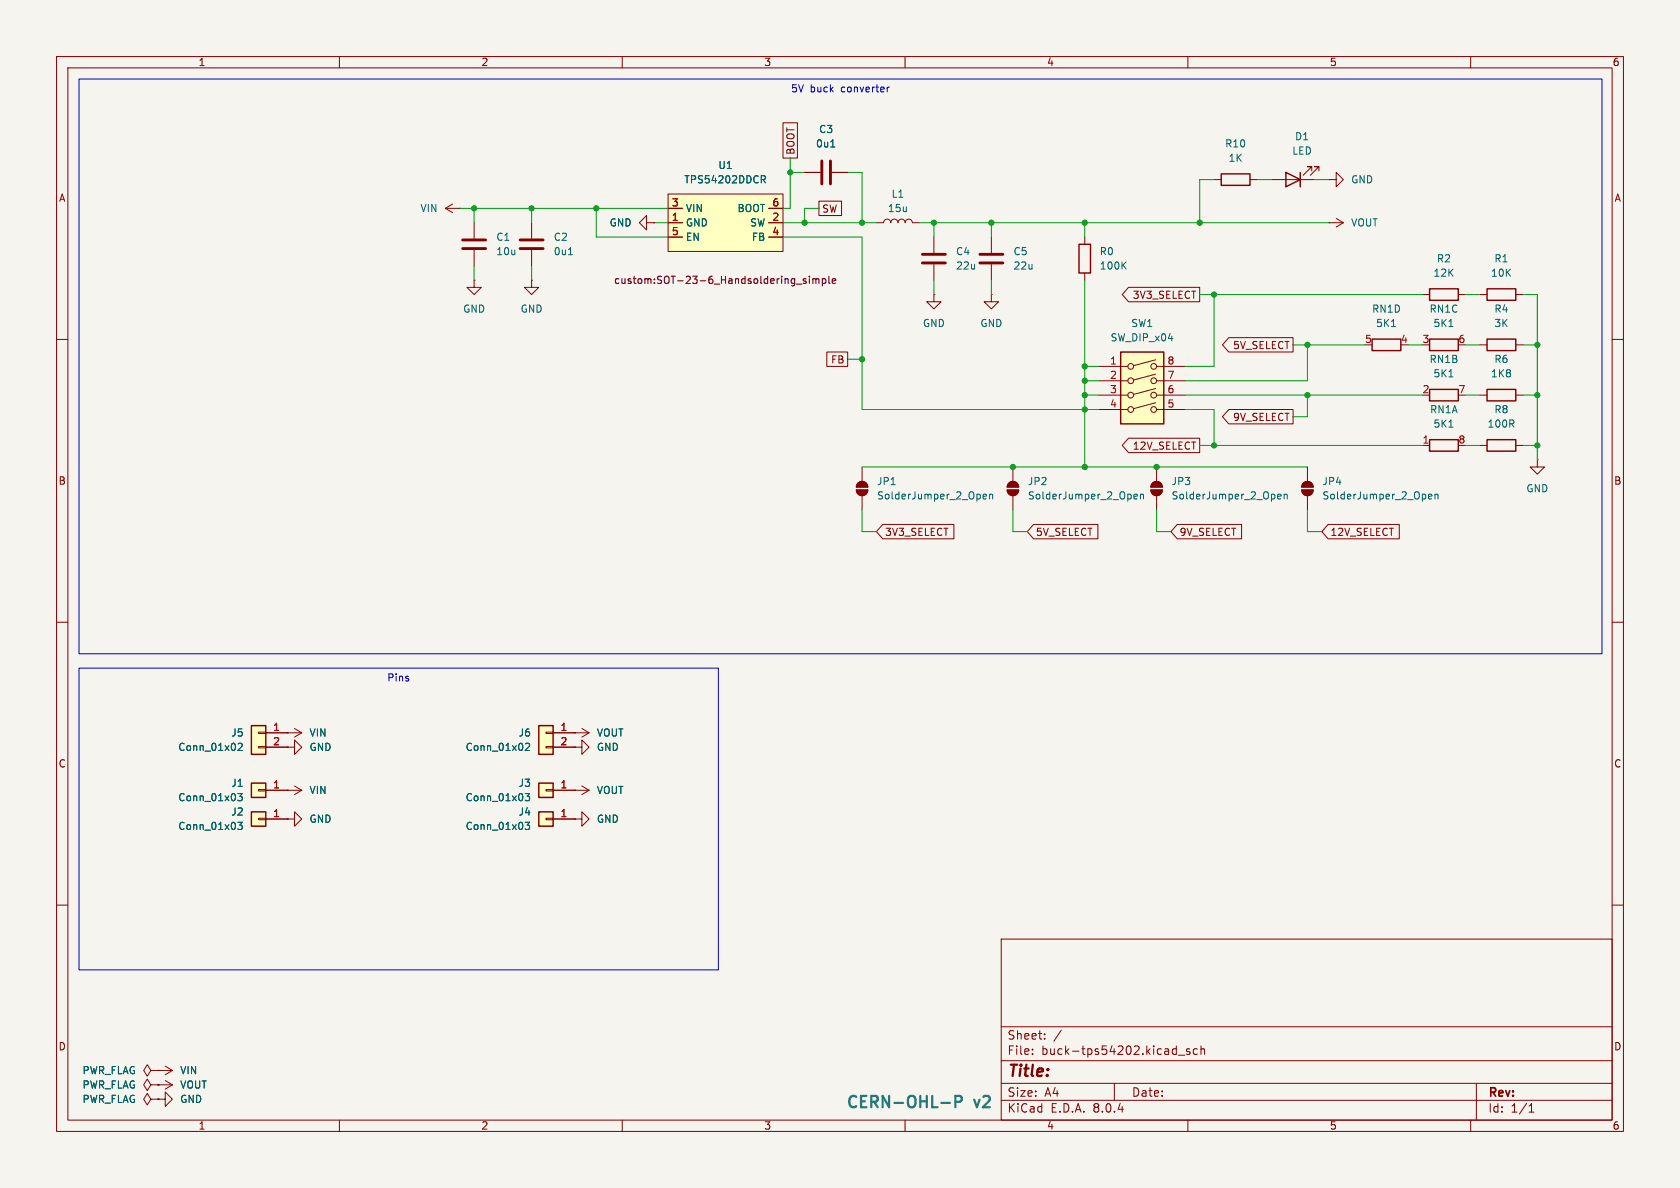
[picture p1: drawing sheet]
<svg xmlns="http://www.w3.org/2000/svg" width="297mm" height="210mm" viewBox="0 0 297 210" stroke-linecap="round" stroke-linejoin="round" font-family="sans-serif">
<path d="M0 0h297v210h-297z" fill="#f5f4ef" stroke="#f5f4ef" stroke-width=".18"/>
<g fill="none" stroke="#840000" stroke-width=".18">
<path d="M10 10h277v190h-277zM12 12h273v186h-273zM60 10v2M110 10v2M160 10v2M210 10v2M260 10v2M234.9 39.4h.1M234.9 39.4h2.6M236.2 38.6l1.3 .8M237.5 39.4l-1.3 .7M10 60h2"/>
<path d="M285 60h2M10 110h2M285 110h2M10 160h2M285 160h2M177 166h108v32h-108zM60 198v2M110 198v2M160 198v2M177 194.5h108M177 191.5h108M177 187.5h108"/>
<path d="M177 181.5h108M182.5 186.3v.1M182.5 185.5v.1M184.7 183.6v.1M184.7 182.8v.1M187.6 182.1l-1.3 2M197 191.5v3M208.3 186.5h1.2M210 198v2M210.3 185.5l-.3-.1-.3 .2 .1 .2 .5 .2v.3h-.6M211.7 185.5l-.5-.1-.2 .3v.4l.1 .2h.6M212.3 185.5l.2-.1 .4 .1 .1 .9"/>
<path d="M212.3 184.9v1.5M260 198v2M261 191.5v6.5M270.3 196.6h.9M270.3 195.5l.4-.4v1.5"/>
</g>
<path d="M118.1 34.3h20.3v10.2h-20.3z" fill="#ffffc2"/>
<g fill="none" stroke="#840000" stroke-width=".18">
<path d="M94 39.4v2.8M114.3 39.4v-1.3l-1.3 1.3 1.3 1.2v-1.2h1.3M115.6 39.4h.1M118.1 34.3h20.3v10.2h-20.3zM118.1 39.4h2.5M118.1 36.8h2.5M135.9 39.4h2.5M135.9 36.8h2.5M142.2 30.5h2.8M147.1 30.5h2.8M154.9 39.4h1.3a.64 .64 0 0 1 .6-.7 .64 .64 0 0 1 .7 .7 .64 .64 0 0 1 .6-.7 .64 .64 0 0 1 .6 .7 .64 .64 0 0 1 .7-.7 .64 .64 0 0 1 .6 .7 .64 .64 0 0 1 .7-.7 .64 .64 0 0 1 .6 .7h1.3M214.6 31.8h1.3"/>
<path d="M221 31.8h1.2M224.8 31.8h7.6M231.9 30.2v-.7h-.8h.8l-1.5 1.5M233.2 30.2v-.7h-.8h.8l-1.6 1.5M234.9 31.8h1.3v-1.3l1.3 1.3-1.3 1.2v-1.2M234.9 31.8h.1M83.8 49.5v1.3h1.3l-1.3 1.3-1.3-1.3h1.3M83.8 49.5h.1M94 49.5v1.3h1.2l-1.2 1.3-1.3-1.3h1.3M94 49.5h.1M94 44.2v2.8M118.1 41.9h2.5"/>
<path d="M135.9 41.9h2.5M165.1 52.1v1.2h1.3l-1.3 1.3-1.3-1.3h1.3M165.1 52.1h.1M165.1 41.9v2.8M165.1 46.7v2.8M175.3 52.1v1.2h1.2l-1.2 1.3-1.3-1.3h1.3M175.3 52.1h.1M175.3 41.9v2.8M175.3 46.7v2.8M191.8 41.9v1.3M191.8 48.3v1.2M251.5 52.1h1.2"/>
<path d="M257.8 52.1h1.3M261.6 52.1h1.3M268 52.1h1.2M251.5 78.7h1.2M261.6 69.9h1.3M261.6 61h1.3M261.6 78.7h1.3M268 69.9h1.2M268 61h1.2M268 78.7h1.2M151.4 86.6h2a1.02 1.02 0 0 1-1 1 1.02 1.02 0 0 1-1-1zM151.7 85.4a1.02 1.02 0 0 1 1.1-.2 1.02 1.02 0 0 1 .6 .9h-2z"/>
<path d="M152.4 82.6v2.5M152.4 87.6v2.6M178.1 86.6h2a1.02 1.02 0 0 1-1 1 1.02 1.02 0 0 1-1-1zM178.3 85.4a1.02 1.02 0 0 1 1.2-.2 1.02 1.02 0 0 1 .6 .9h-2zM179.1 82.6v2.5M179.1 87.6v2.6M230.1 86.6h2.1a1.02 1.02 0 0 1-1.1 1 1.02 1.02 0 0 1-1-1zM230.4 85.4a1.02 1.02 0 0 1 1.1-.2 1.02 1.02 0 0 1 .7 .9h-2.1zM231.1 82.6v2.5M231.1 87.6v2.6M271.8 81.3v1.3h1.2l-1.2 1.2-1.3-1.2h1.3M271.8 81.3h.1"/>
<path d="M50.8 139.7h.1M50.8 139.7h2.5M52.1 138.9l1.2 .8M53.3 139.7l-1.2 .8"/>
</g>
<g fill="none" stroke="#006464" stroke-width=".18">
<path d="M134.6 31.1h.5l.2 .2-.1 .4h-.6M134.9 31.7l.4 .6M146.9 26h.7M100.5 45h.7M198.5 46.8l.6 .8M199.1 46.3l-.7 .7M246 57.7h.7M256.1 57.7h.8M256.1 66.6h.8M256.1 75.5h.8M173.8 87.8l.6-.1-.1-.3h-.3l-.2 .1 .1 .6h.4M174.9 87.5l.2-.1h.3l.1 .8"/>
<path d="M174.9 87.4v.8M200.5 87.8l.6-.1-.1-.3h-.4l-.1 .1v.6h.5M201.6 87.5l.2-.1h.3l.1 .8M201.6 87.4v.8M252.5 87.8l.6-.1v-.3h-.4l-.2 .1 .1 .6h.5M253.7 87.5l.2-.1h.3v.8M253.7 87.4v.8"/>
</g>
<path d="M140.8 50.2h1M142.5 49.3h-.3l-.2 .1 .1 .2 .4 .1v.3h-.5M143.1 48.8v.2M143.1 49.3v.8M143.7 49.4l.4-.1 .1 .1M143.7 49.3v.8M144.2 49.4l.2-.1h.3l.1 .8M144.2 49.4v.7M145.4 49.3h.3l.3 .2-.1 .5h-.5M145.4 49.3v1.2M146.5 48.8v1.1l.2 .2M147.1 49.7l.6-.1v-.3h-.4l-.2 .1 .1 .6h.5" fill="none" stroke="#840084" stroke-width=".18"/>
<path d="M145.3 28.4v4.1M146.8 28.4v4.1M91.9 43.9h4.1M91.9 42.4h4.1M163.1 46.5h4M163.1 45h4M173.2 46.5h4.1M173.2 45h4.1" fill="none" stroke="#840000" stroke-width=".51"/>
<g fill="#840000" stroke="#840000" stroke-width=".18">
<path d="M151.4 86.6h2a1.02 1.02 0 0 1-1 1 1.02 1.02 0 0 1-1-1z"/>
<path d="M151.7 85.4a1.02 1.02 0 0 1 1.1-.2 1.02 1.02 0 0 1 .6 .9h-2z"/>
<path d="M178.1 86.6h2a1.02 1.02 0 0 1-1 1 1.02 1.02 0 0 1-1-1z"/>
<path d="M178.3 85.4a1.02 1.02 0 0 1 1.2-.2 1.02 1.02 0 0 1 .6 .9h-2z"/>
<path d="M230.1 86.6h2.1a1.02 1.02 0 0 1-1.1 1 1.02 1.02 0 0 1-1-1z"/>
<path d="M230.4 85.4a1.02 1.02 0 0 1 1.1-.2 1.02 1.02 0 0 1 .7 .9h-2.1z"/>
</g>
<g fill="none" stroke="#840000" stroke-width=".25">
<path d="M215.9 30.7h5.1v2.1h-5.1zM227.3 30.5l2.6 1.3-2.6 1.2zM229.9 30.5v2.5M190.8 43.2h2v5.1h-2zM242.6 59.9h5v2.1h-5zM252.7 51.1h5.1v2h-5.1zM252.7 59.9h5.1v2.1h-5.1zM262.9 51.1h5.1v2h-5.1zM262.9 59.9h5.1v2.1h-5.1zM252.7 68.8h5.1v2.1h-5.1zM252.7 77.7h5.1v2.1h-5.1zM262.9 68.8h5.1v2.1h-5.1z"/>
<path d="M262.9 77.7h5.1v2.1h-5.1z"/>
</g>
<path d="M198.1 62.2h7.6v12.7h-7.6z" fill="#ffffc2"/>
<g fill="none" stroke="#840000" stroke-width=".18">
<path d="M78.7 36.8l1.3 .8M78.7 36.8h2.6M80 36.1l-1.3 .7M81.3 36.8h.1M83.8 39.4v2.8M83.8 44.2v2.8M194.3 64.8h5.1M194.3 67.3h5.1M194.3 69.9h5.1M194.3 72.4h5.1M204.3 71.2l-3.9 1M204.3 68.7l-3.9 1"/>
<path d="M204.3 66.1l-3.9 1.1M204.3 63.6l-3.9 1M204.5 64.8h5M204.5 67.3h5M204.5 69.9h5M204.5 72.4h5M203.5 86.6h2a1.02 1.02 0 0 1-1 1 1.02 1.02 0 0 1-1-1zM203.7 85.4a1.02 1.02 0 0 1 1.2-.2 1.02 1.02 0 0 1 .6 .9h-2zM204.5 82.6v2.5M204.5 87.6v2.6M101.6 129.5h.1M101.6 132.1h1.3v1.3l1.2-1.3-1.2-1.3v1.3"/>
<path d="M101.6 132.1h.1M101.6 129.5h2.5M102.9 128.8l1.2 .7M104.1 129.5l-1.2 .8M101.6 144.8h1.3v1.3l1.2-1.3-1.2-1.3v1.3M101.6 144.8h.1"/>
<circle cx="199.9" cy="69.9" r=".51"/>
<circle cx="199.9" cy="72.4" r=".51"/>
<circle cx="199.9" cy="64.8" r=".51"/>
<circle cx="199.9" cy="67.3" r=".51"/>
<circle cx="204" cy="69.9" r=".51"/>
<circle cx="204" cy="72.4" r=".51"/>
<circle cx="204" cy="64.8" r=".51"/>
<circle cx="204" cy="67.3" r=".51"/>
</g>
<path d="M198.1 62.2h7.6v12.7h-7.6z" fill="none" stroke="#840000" stroke-width=".25"/>
<g fill="#840000" stroke="#840000" stroke-width=".18">
<path d="M203.5 86.6h2a1.02 1.02 0 0 1-1 1 1.02 1.02 0 0 1-1-1z"/>
<path d="M203.7 85.4a1.02 1.02 0 0 1 1.2-.2 1.02 1.02 0 0 1 .6 .9h-2z"/>
</g>
<path d="M225.9 87.8l.6-.1-.1-.3h-.4l-.1 .1v.6h.5M227 87.5l.2-.1h.3l.1 .8M227 87.4v.8" fill="none" stroke="#006464" stroke-width=".18"/>
<path d="M81.8 43.9h4.1M81.8 42.4h4.1" fill="none" stroke="#840000" stroke-width=".51"/>
<path d="M95.2 143.5h2.6v2.6h-2.6z" fill="#ffffc2"/>
<path d="M101.6 139.7h.1M101.6 139.7h2.5M102.9 138.9l1.2 .8M104.1 139.7l-1.2 .8M96.5 144.7h1.3v.2h-1.3zM97.8 144.8h3.8" fill="none" stroke="#840000" stroke-width=".18"/>
<path d="M95.2 143.5h2.6v2.6h-2.6z" fill="none" stroke="#840000" stroke-width=".25"/>
<path d="M92.8 145.4h.8l-.4 .4 .4 .2v.5l-.2 .1-.6-.1" fill="none" stroke="#006464" stroke-width=".18"/>
<path d="M95.2 138.4h2.6v2.6h-2.6z" fill="#ffffc2"/>
<path d="M96.5 139.6h1.3v.2h-1.3zM97.8 139.7h3.8" fill="none" stroke="#840000" stroke-width=".18"/>
<path d="M95.2 138.4h2.6v2.6h-2.6z" fill="none" stroke="#840000" stroke-width=".25"/>
<path d="M92.8 140.3h.8l-.4 .5 .4 .1v.5l-.2 .1-.6-.1" fill="none" stroke="#006464" stroke-width=".18"/>
<path d="M95.2 128.3h2.6v5.1h-2.6z" fill="#ffffc2"/>
<path d="M50.8 129.5h.1M50.8 132.1h1.3v1.3l1.2-1.3-1.2-1.3v1.3M50.8 132.1h.1M50.8 129.5h2.5M52.1 128.8l1.2 .7M53.3 129.5l-1.2 .8M96.5 132h1.3v.2h-1.3zM96.5 129.4h1.3v.3h-1.3zM97.8 129.5h3.8M97.8 132.1h3.8M26.7 191.8l-.7 1-.6-1 .6-1 .7 1h1.2M27.9 191.8h.1" fill="none" stroke="#840000" stroke-width=".18"/>
<path d="M95.2 128.3h2.6v5.1h-2.6z" fill="none" stroke="#840000" stroke-width=".25"/>
<path d="M92.9 131.5l.5-.1 .2 .4-.8 .9h.8" fill="none" stroke="#006464" stroke-width=".18"/>
<path d="M44.4 138.4h2.6v2.6h-2.6z" fill="#ffffc2"/>
<path d="M45.7 139.6h1.3v.2h-1.3zM47 139.7h3.8M50.8 144.8h1.3v1.3l1.2-1.3-1.2-1.3v1.3M50.8 144.8h.1" fill="none" stroke="#840000" stroke-width=".18"/>
<path d="M44.4 138.4h2.6v2.6h-2.6z" fill="none" stroke="#840000" stroke-width=".25"/>
<path d="M42 140.3h.8l-.4 .5 .4 .1v.5l-.2 .1-.6-.1" fill="none" stroke="#006464" stroke-width=".18"/>
<path d="M44.4 143.5h2.6v2.6h-2.6z" fill="#ffffc2"/>
<path d="M45.7 144.7h1.3v.2h-1.3zM47 144.8h3.8" fill="none" stroke="#840000" stroke-width=".18"/>
<path d="M44.4 143.5h2.6v2.6h-2.6z" fill="none" stroke="#840000" stroke-width=".25"/>
<path d="M42 145.4h.8l-.4 .4 .4 .2v.5l-.2 .1-.6-.1" fill="none" stroke="#006464" stroke-width=".18"/>
<path d="M44.4 128.3h2.6v5.1h-2.6z" fill="#ffffc2"/>
<g fill="none" stroke="#840000" stroke-width=".18">
<path d="M115.6 39.4h.1M118.1 39.4h2.5M118.1 36.8h2.5M135.9 39.4h2.5M135.9 36.8h2.5M138.4 21.7h2.6v6.2h-2.6zM142.2 30.5h2.8M144.8 35.6h4v2.5h-4zM147.1 30.5h2.8M118.1 41.9h2.5M135.9 41.9h2.5M199.5 50.8h12.6v2.5h-12.6l-1.1-1.2z"/>
<path d="M217.2 59.7h11.4v2.5h-11.4l-1.1-1.2zM146.2 62.2h3.7v2.6h-3.7zM199.5 77.5h12.6v2.5h-12.6l-1.1-1.3zM217.2 72.4h11.4v2.5h-11.4l-1.1-1.2zM156.1 92.7h12.5v2.6h-12.5l-1.2-1.3zM182.7 92.7h11.4v2.6h-11.4l-1.1-1.3zM208.1 92.7h11.4v2.6h-11.4l-1.1-1.3zM234.8 92.7h12.6v2.6h-12.6l-1.1-1.3zM45.7 132h1.3v.2h-1.3zM45.7 129.4h1.3v.3h-1.3zM47 129.5h3.8M47 132.1h3.8"/>
<path d="M47 139.7h3.8M50.8 132.1h.1M50.8 129.5h.1M50.8 139.7h.1M97.8 129.5h3.8M97.8 132.1h3.8M97.8 139.7h3.8M101.6 129.5h.1M101.6 132.1h.1M101.6 139.7h.1M47 144.8h3.8M50.8 144.8h.1"/>
<path d="M97.8 144.8h3.8M101.6 144.8h.1M26.7 194.3l-.7 1-.6-1 .6-1 .7 1h1.2M26.7 189.2l-.7 1-.6-1 .6-1 .7 1h1.2M27.9 194.3h1.3v1.3l1.3-1.3-1.3-1.3v1.3M27.9 194.3h.1M27.9 191.8h.1M27.9 189.2h.1M27.9 191.8h2.6M27.9 189.2h2.6M29.2 191l1.3 .8M29.2 188.5l1.3 .7"/>
<path d="M30.5 191.8l-1.3 .7M30.5 189.2l-1.3 .8"/>
</g>
<path d="M44.4 128.3h2.6v5.1h-2.6z" fill="none" stroke="#840000" stroke-width=".25"/>
<path d="M134.6 31.1h.5l.2 .2-.1 .4h-.6M134.9 31.7l.4 .6M146.9 26h.7M42.1 131.5l.5-.1 .2 .4-.8 .9h.8M92.9 131.5l.5-.1 .2 .4-.8 .9h.8M42 140.3h.8l-.4 .5 .4 .1v.5l-.2 .1-.6-.1M42 145.4h.8l-.4 .4 .4 .2v.5l-.2 .1-.6-.1M92.8 145.4h.8l-.4 .4 .4 .2v.5l-.2 .1-.6-.1M92.8 140.3h.8l-.4 .5 .4 .1v.5l-.2 .1-.6-.1" fill="none" stroke="#006464" stroke-width=".18"/>
<path d="M166.4 195h1.5M168.9 194.8h.8a.54 .54 0 0 0 .4-.5 .54 .54 0 0 0-.4-.6h-.8v2" fill="none" stroke="#0099b0" stroke-width=".4"/>
<path d="M14 14h269.2v101.6h-269.2zM156.8 15.4v.8M157.2 15.4l-.4 .2M14 118.1h113v53.4h-113z" fill="none" stroke="#0000c2" stroke-width=".18"/>
<g fill="none" stroke="#009600" stroke-width=".18">
<path d="M81.3 36.8h36.8M83.8 36.8v2.6M94 36.8v2.6M105.4 36.8v5.1h12.7M115.6 39.4h2.5M138.4 39.4h16.5M139.7 30.5h2.5M139.7 27.9v8.9h-1.3M144.8 36.8h-2.6v2.6M149.9 30.5h2.5v8.9M162.6 39.4h72.3M165.1 39.4v2.5"/>
<path d="M175.3 39.4v2.5M191.8 39.4v2.5M214.6 31.8h-2.5v7.6M222.2 31.8h2.6M232.4 31.8h2.5M83.8 47v2.5M94 47v2.5M138.4 41.9h14v30.5h41.9M165.1 49.5v2.6M175.3 49.5v2.6M191.8 49.5v33.1M212.1 52.1h39.4"/>
<path d="M214.6 52.1v12.7h-5.1M259.1 52.1h2.5M269.2 52.1h2.6v29.2M149.9 63.5h2.5M191.8 69.9h2.5M191.8 64.8h2.5M191.8 67.3h2.5M209.5 72.4h5.1v6.3M209.5 69.9h42M212.1 78.7h39.4M228.6 61h12.7M231.1 69.9v3.8h-2.5"/>
<path d="M231.1 61v6.3h-21.6M248.9 61h2.6M259.1 61h2.5M259.1 78.7h2.5M259.1 69.9h2.5M269.2 61h2.6M269.2 78.7h2.6M269.2 69.9h2.6M152.4 90.2v3.8h2.5M152.4 82.6h78.7M179.1 90.2v3.8h2.5M204.5 90.2v3.8h2.5"/>
<path d="M231.1 90.2v3.8h2.6"/>
</g>
<path d="M140.8 50.2h1M142.5 49.3h-.3l-.2 .1 .1 .2 .4 .1v.3h-.5M143.1 48.8v.2M143.1 49.3v.8M143.7 49.4l.4-.1 .1 .1M143.7 49.3v.8M144.2 49.4l.2-.1h.3l.1 .8M144.2 49.4v.7M145.4 49.3h.3l.3 .2-.1 .5h-.5M145.4 49.3v1.2M146.5 48.8v1.1l.2 .2M147.1 49.7l.6-.1v-.3h-.4l-.2 .1 .1 .6h.5" fill="none" stroke="#840084" stroke-width=".18"/>
<g fill="#009600" stroke="#009600" stroke-width=".18">
<circle cx="105.4" cy="36.8" r=".46"/>
<circle cx="94" cy="36.8" r=".46"/>
<circle cx="83.8" cy="36.8" r=".46"/>
<circle cx="271.8" cy="61" r=".46"/>
<circle cx="231.1" cy="61" r=".46"/>
<circle cx="271.8" cy="78.7" r=".46"/>
<circle cx="271.8" cy="69.9" r=".46"/>
<circle cx="214.6" cy="78.7" r=".46"/>
<circle cx="191.8" cy="69.9" r=".46"/>
<circle cx="191.8" cy="72.4" r=".46"/>
<circle cx="191.8" cy="82.6" r=".46"/>
<circle cx="179.1" cy="82.6" r=".46"/>
<circle cx="212.1" cy="39.4" r=".46"/>
<circle cx="214.6" cy="52.1" r=".46"/>
<circle cx="204.5" cy="82.6" r=".46"/>
<circle cx="231.1" cy="69.9" r=".46"/>
<circle cx="175.3" cy="39.4" r=".46"/>
<circle cx="191.8" cy="39.4" r=".46"/>
<circle cx="191.8" cy="67.3" r=".46"/>
<circle cx="191.8" cy="64.8" r=".46"/>
<circle cx="165.1" cy="39.4" r=".46"/>
<circle cx="152.4" cy="39.4" r=".46"/>
<circle cx="142.2" cy="39.4" r=".46"/>
<circle cx="152.4" cy="63.5" r=".46"/>
<circle cx="139.7" cy="30.5" r=".46"/>
</g>
<text font-size="2.8" fill="#840000" x="178" y="190.9">Title:</text>
<g font-size="2.8" fill="#0099b0">
<text x="149.4" y="196.4">CERN-OHL-P</text>
<text x="172.3" y="196.4">v2</text>
</g>
<g font-size="2.1" fill="#840000">
<text x="178" y="184">Sheet:</text>
<text x="178" y="186.7">File:</text>
<text x="184.1" y="186.7">buck-tps54202.kicad_sch</text>
<text x="178" y="196.9">KiCad</text>
<text x="178" y="194.1">Size:</text>
<text x="184.7" y="194.1">A4</text>
<text x="185.7" y="196.9">E.D.A.</text>
<text x="193.3" y="196.9">8.0.4</text>
<text x="200" y="194.1">Date:</text>
<text x="263" y="194.3">Rev:</text>
<text x="263" y="196.9">Id:</text>
<text x="267.1" y="196.9">1/1</text>
</g>
<g font-size="1.8" fill="#840000">
<text x="35" y="11.9">1</text>
<text x="85" y="11.9">2</text>
<text x="135" y="11.9">3</text>
<text x="185" y="11.9">4</text>
<text x="235" y="11.9">5</text>
<text x="285" y="11.9">6</text>
<text x="140.7" y="27.5" transform="rotate(-90 140.7 27.5)">BOOT</text>
<text x="10.3" y="35.9">A</text>
<text x="285.3" y="35.9">A</text>
<text x="145.3" y="37.8">SW</text>
<text x="200.2" y="53">3V3_SELECT</text>
<text x="146.8" y="64.5">FB</text>
<text x="217.9" y="61.9">5V_SELECT</text>
<text x="217.9" y="74.6">9V_SELECT</text>
<text x="200.2" y="79.7">12V_SELECT</text>
<text x="10.3" y="85.9">B</text>
<text x="285.3" y="85.9">B</text>
<text x="156.4" y="94.9">3V3_SELECT</text>
<text x="183" y="94.9">5V_SELECT</text>
<text x="208.4" y="94.9">9V_SELECT</text>
<text x="235.1" y="94.9">12V_SELECT</text>
<text x="10.3" y="135.9">C</text>
<text x="285.3" y="135.9">C</text>
<text x="10.3" y="185.9">D</text>
<text x="285.3" y="185.9">D</text>
<text x="35" y="199.9">1</text>
<text x="85" y="199.9">2</text>
<text x="135" y="199.9">3</text>
<text x="185" y="199.9">4</text>
<text x="235" y="199.9">5</text>
<text x="285" y="199.9">6</text>
</g>
<g font-size="1.8" fill="#0000c2">
<text x="139.7" y="16.6">5V</text>
<text x="143.2" y="16.6">buck</text>
<text x="148.8" y="16.6">converter</text>
<text x="68.4" y="120.8">Pins</text>
</g>
<g font-size="1.8" fill="#006464">
<text x="144.7" y="23.7">C3</text>
<text x="144.2" y="26.3">0u1</text>
<text x="216.5" y="26.3">R10</text>
<text x="217.1" y="28.8">1K</text>
<text x="228.4" y="27.5">LED</text>
<text x="228.8" y="25">D1</text>
<text x="120.9" y="32.6">TPS54202DDCR</text>
<text x="126.9" y="30.1">U1</text>
<text x="157.5" y="35.2">L1</text>
<text x="238.8" y="32.6">GND</text>
<text x="74.2" y="37.7">VIN</text>
<text x="107.7" y="40.2">GND</text>
<text x="121.2" y="40.2">GND</text>
<text x="121.2" y="37.7">VIN</text>
<text x="130.3" y="37.7">BOOT</text>
<text x="132.5" y="40.2">SW</text>
<text x="156.9" y="37.7">15u</text>
<text x="238.8" y="40.2">VOUT</text>
<text x="87.6" y="42.8">C1</text>
<text x="87.6" y="45.3">10u</text>
<text x="97.8" y="42.8">C2</text>
<text x="97.8" y="45.3">0u1</text>
<text x="121.2" y="42.8">EN</text>
<text x="132.8" y="42.8">FB</text>
<text x="168.9" y="45.3">C4</text>
<text x="168.9" y="47.9">22u</text>
<text x="179.1" y="45.3">C5</text>
<text x="179.1" y="47.9">22u</text>
<text x="194.3" y="45.3">R0</text>
<text x="194.3" y="47.9">100K</text>
<text x="253.9" y="46.6">R2</text>
<text x="264.1" y="46.6">R1</text>
<text x="253.3" y="49.1">12K</text>
<text x="263.5" y="49.1">10K</text>
<text x="81.8" y="55.5">GND</text>
<text x="91.9" y="55.5">GND</text>
<text x="163.1" y="58">GND</text>
<text x="173.2" y="58">GND</text>
<text x="199.9" y="58">SW1</text>
<text x="242.5" y="55.5">RN1D</text>
<text x="243.2" y="58">5K1</text>
<text x="252.6" y="55.5">RN1C</text>
<text x="253.3" y="58">5K1</text>
<text x="264.1" y="55.5">R4</text>
<text x="264.1" y="58">3K</text>
<text x="196.2" y="60.6">SW_DIP_x04</text>
<text x="252.6" y="64.4">RN1B</text>
<text x="264.1" y="64.4">R6</text>
<text x="253.3" y="66.9">5K1</text>
<text x="263.5" y="66.9">1K8</text>
<text x="252.7" y="73.3">RN1A</text>
<text x="253.3" y="75.8">5K1</text>
<text x="262.9" y="75.8">100R</text>
<text x="264.1" y="73.3">R8</text>
<text x="154.9" y="86">JP1</text>
<text x="154.9" y="88.5">SolderJumper_2_Open</text>
<text x="181.6" y="86">JP2</text>
<text x="181.6" y="88.5">SolderJumper_2_Open</text>
<text x="207" y="86">JP3</text>
<text x="207" y="88.5">SolderJumper_2_Open</text>
<text x="233.7" y="86">JP4</text>
<text x="233.7" y="88.5">SolderJumper_2_Open</text>
<text x="269.7" y="87.2">GND</text>
<text x="40.8" y="130.4">J5</text>
<text x="54.6" y="130.4">VIN</text>
<text x="91.6" y="130.4">J6</text>
<text x="105.4" y="130.4">VOUT</text>
<text x="31.4" y="132.9">Conn_01x02</text>
<text x="54.6" y="132.9">GND</text>
<text x="82.2" y="132.9">Conn_01x02</text>
<text x="105.4" y="132.9">GND</text>
<text x="31.4" y="141.8">Conn_01x03</text>
<text x="40.8" y="139.3">J1</text>
<text x="54.6" y="140.6">VIN</text>
<text x="82.2" y="141.8">Conn_01x03</text>
<text x="91.6" y="139.3">J3</text>
<text x="105.4" y="140.6">VOUT</text>
<text x="31.4" y="146.9">Conn_01x03</text>
<text x="40.8" y="144.4">J2</text>
<text x="54.6" y="145.6">GND</text>
<text x="82.2" y="146.9">Conn_01x03</text>
<text x="91.6" y="144.4">J4</text>
<text x="105.4" y="145.6">GND</text>
<text x="14.5" y="190.1">PWR_FLAG</text>
<text x="31.8" y="190.1">VIN</text>
<text x="14.5" y="192.6">PWR_FLAG</text>
<text x="14.5" y="195.2">PWR_FLAG</text>
<text x="31.8" y="195.2">GND</text>
<text x="31.8" y="192.6">VOUT</text>
</g>
<g font-size="1.8" fill="#a90000">
<text x="118.7" y="39.1">1</text>
<text x="118.7" y="36.6">3</text>
<text x="118.7" y="41.7">5</text>
<text x="136.5" y="39.1">2</text>
<text x="136.5" y="41.7">4</text>
<text x="136.5" y="36.6">6</text>
<text x="196.1" y="64.5">1</text>
<text x="206.3" y="64.5">8</text>
<text x="241.2" y="60.7">5</text>
<text x="247.6" y="60.7">4</text>
<text x="251.4" y="60.7">3</text>
<text x="257.7" y="60.7">6</text>
<text x="196.1" y="67.1">2</text>
<text x="196.1" y="69.6">3</text>
<text x="206.3" y="69.6">6</text>
<text x="206.3" y="67.1">7</text>
<text x="251.4" y="69.6">2</text>
<text x="257.7" y="69.6">7</text>
<text x="196.1" y="72.1">4</text>
<text x="206.3" y="72.1">5</text>
<text x="251.4" y="78.5">1</text>
<text x="257.7" y="78.5">8</text>
<text x="48.2" y="129.3">1</text>
<text x="48.2" y="131.8">2</text>
<text x="99" y="129.3">1</text>
<text x="99" y="131.8">2</text>
<text x="48.2" y="139.4">1</text>
<text x="99" y="139.4">1</text>
<text x="48.2" y="144.5">1</text>
<text x="99" y="144.5">1</text>
</g>
<text font-size="1.8" fill="#840084" x="108.5" y="50.4">custom:SOT-23-6_Handsoldering_simple</text>
</svg>
